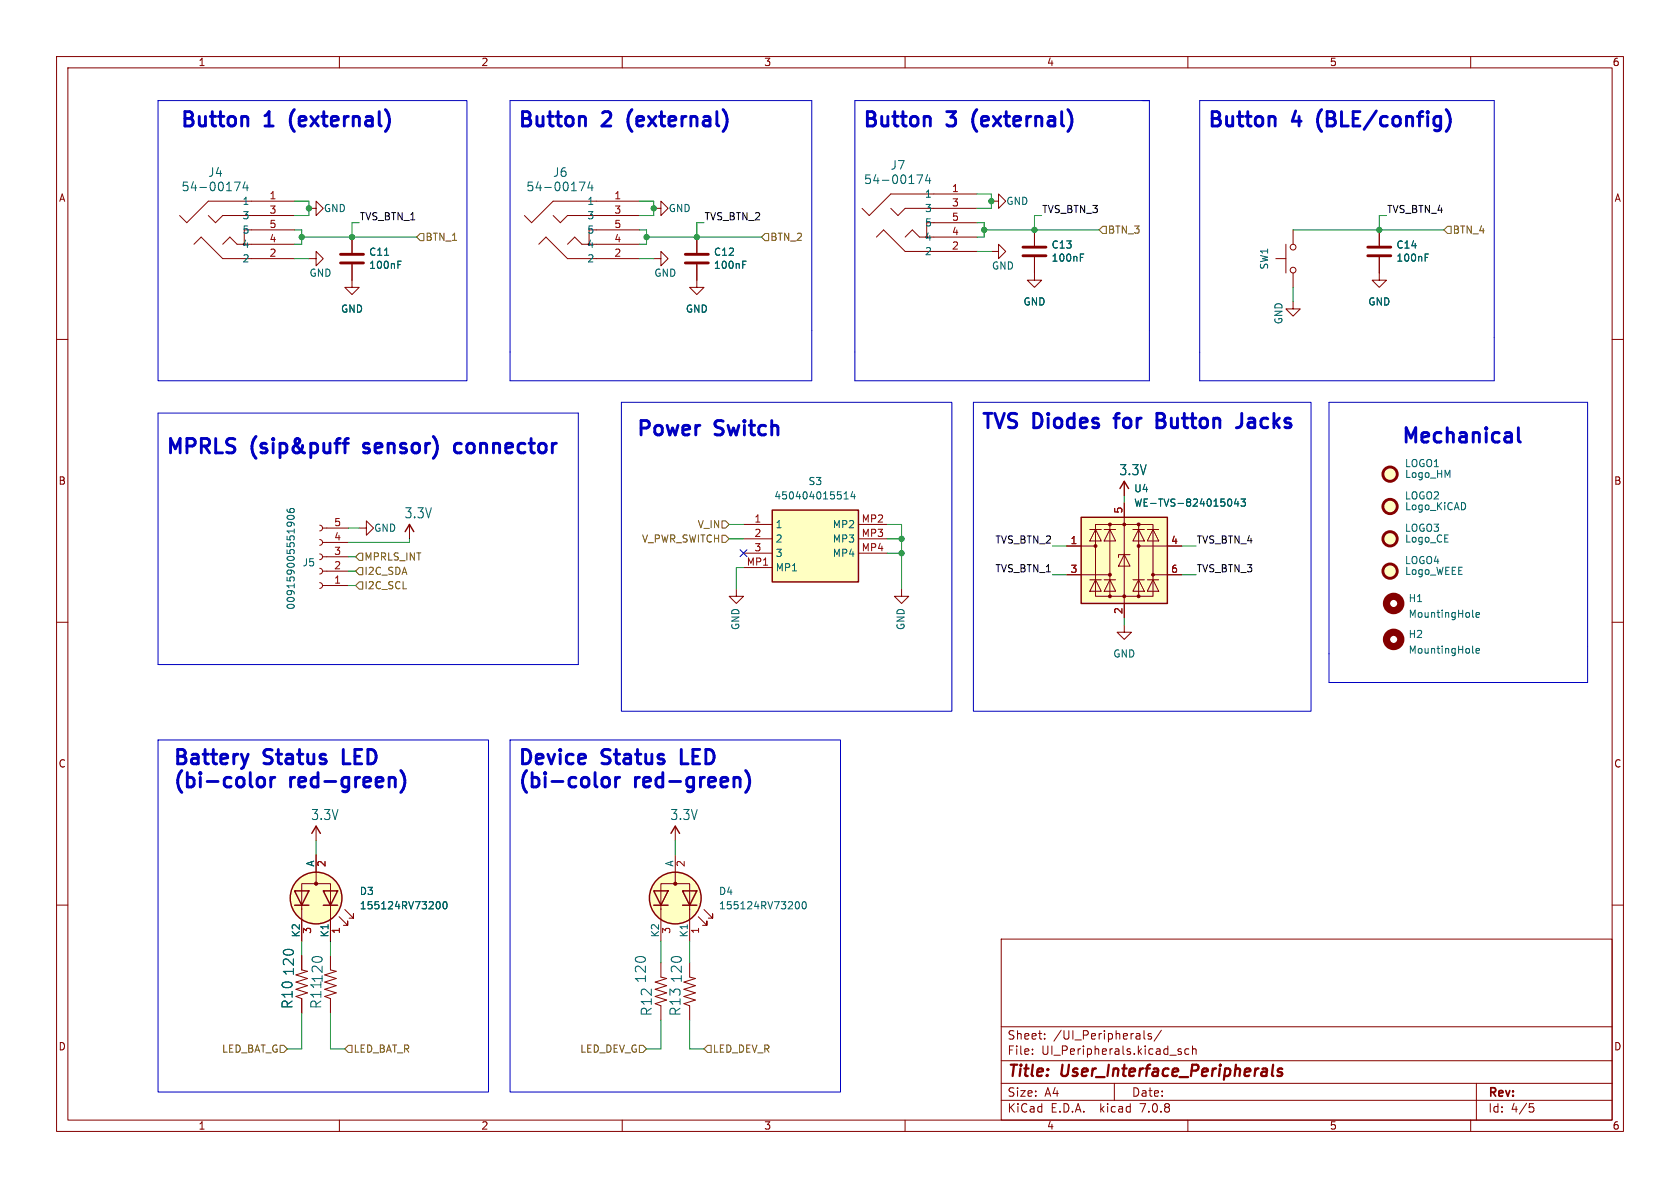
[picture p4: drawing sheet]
<svg xmlns="http://www.w3.org/2000/svg" width="297mm" height="210mm" viewBox="0 0 297 210" stroke-linecap="round" stroke-linejoin="round" font-family="sans-serif">
<g fill="none" stroke="#840000" stroke-width=".18">
<path d="M10 10h277v190h-277zM12 12h273v186h-273zM60 10v2M110 10v2M160 10v2M210 10v2M260 10v2M36.8 38.1l1.3 1.3 1.3-1.3h12.7M52.1 35.6h-15.3l-3.8 3.8-1.3-1.3M54.6 36.8h1.3v-1.2l1.2 1.2-1.2 1.3v-1.3M97.8 38.1l1.3 1.3 1.2-1.3h12.7M113 35.6h-15.2l-3.8 3.8-1.3-1.3"/>
<path d="M115.6 36.8h1.2v-1.2l1.3 1.2-1.3 1.3v-1.3M157.5 36.8l1.2 1.3 1.3-1.3h12.7M172.7 34.3h-15.2l-3.8 3.8-1.3-1.3M172.7 39.4h-8.9v2.5M175.3 35.6h1.2v-1.3l1.3 1.3-1.3 1.2v-1.2M10 60h2M34.3 43.2l1.3-1.3 3.8 3.8h12.7M39.4 43.2l1.2-1.3 1.3 1.3h10.2M52.1 40.6h-8.9v2.6M54.6 45.7h1.3v-1.2l1.2 1.2-1.2 1.3v-1.3M62.2 46.7v4.1h1.3l-1.3 1.3-1.2-1.3h1.2M62.2 41.9v2.8"/>
<path d="M95.2 43.2l1.3-1.3 3.8 3.8h12.7M100.3 43.2l1.3-1.3 1.3 1.3h10.1M113 40.6h-8.9v2.6M115.6 45.7h1.2v-1.2l1.3 1.2-1.3 1.3v-1.3M123.2 46.7v4.1h1.3l-1.3 1.3-1.3-1.3h1.3M123.2 41.9v2.8M154.9 41.9l1.3-1.3 3.8 3.9h12.7M160 41.9l1.3-1.3 1.3 1.3h10.1M175.3 44.5h1.2v-1.3l1.3 1.3-1.3 1.2v-1.2M182.9 45.5v4h1.2l-1.2 1.3-1.3-1.3h1.3M182.9 40.6v2.8M225.6 45.7h1.7"/>
<path d="M227.3 43.2v5.1M228.6 53.3v1.3h1.3l-1.3 1.3-1.3-1.3h1.3M228.6 40.6v2.6M228.6 48.3v2.5M243.8 45.5v4h1.3l-1.3 1.3-1.2-1.3h1.2M243.8 40.6v2.8M285 60h2M56.5 92.8l.4 .2 .1 .4-.1 .3-.4 .2M56.5 95.4l.4 .1 .1 .4-.1 .4-.4 .1M56.5 97.9l.4 .2 .1 .3-.1 .4-.4 .1M57 93.3h4.6M57 95.9h4.6"/>
<path d="M57 98.4h4.6M63.5 93.3h1.3v-1.2l1.2 1.2-1.2 1.3v-1.3M72.4 92.7v2.6M131.4 92.7h5.1M131.4 95.3h5.1M131.4 97.8h5.1M151.8 92.7h5M151.8 95.3h5M151.8 97.8h5M188.6 96.5h5.1M192.7 93.6h2M193.7 93.6l1 2h-2z"/>
<path d="M195.2 93.6h2M196.2 92.7h5.1v12.7h-5.1zM196.2 93.6l1 2h-2zM196.2 92.7h-2.5v12.7h2.5M198.8 98l1 2.1h-2.1zM198.8 85.1v2.5M198.8 88.9v20.3M199.8 98h-2.1v.6M200.3 93.6h2M201.3 92.7h2.5v12.7h-2.5M201.3 93.6l1 2h-2zM201.3 96.5h7.6"/>
<path d="M202.8 93.6h2.1M203.8 93.6l1.1 2h-2.1zM10 110h2M56.5 100.5l.4 .1 .1 .4-.1 .3-.4 .2M56.5 103l.4 .2 .1 .3-.1 .4-.4 .1M57 101h4.6M57 103.5h4.6M130.2 104.1v1.3h-1.3l1.3 1.3 1.2-1.3h-1.2M131.4 100.3h5.1M159.4 104.1v1.3h-1.3l1.3 1.3 1.3-1.3h-1.3M188.6 101.6h7.6M192.7 102.5h2"/>
<path d="M193.7 102.5l1 2h-2zM195.2 102.5h2M196.2 102.5l1 2h-2zM198.8 110.5v1.3h1.2l-1.2 1.2-1.3-1.2h1.3M200.3 102.5h2M201.3 102.5l1 2h-2zM202.8 102.5h2.1M203.8 102.5l1.1 2h-2.1zM203.8 101.6h5.1M285 110h2M10 160h2M55.9 146.1v2.5"/>
<path d="M55.9 151.1v5.1M119.4 146.1v2.5M119.4 151.1v5.1M285 160h2M53.3 160.8v-4.6h5.1v4.6M53.3 160.7v5.7M53.3 168.9v2.6l1.1 .2-2.1 .6 2.1 .7-2.1 .6 2.1 .6-2.1 .7 2.1 .6-2.1 .6 1 .4v2.6M58.4 160.7v5.7M58.4 168.9v2.6l1 .2-2 .6 2 .7-2 .6 2 .6-2 .7 2 .6-2 .6 1 .4v2.6M59.9 162.1l1.6 1.5v-.8v.8h-.8M61 160.8l1.5 1.5v-.8v.8h-.8M116.8 160.8v-4.6h5.1v4.6"/>
<path d="M116.8 170.2v2.5l1.1 .3-2.1 .6 2.1 .6-2.1 .7 2.1 .6-2.1 .6 2.1 .7-2.1 .6 1 .4v2.5M116.8 160.7v5.7M121.9 170.2v2.5l1 .3-2 .6 2 .6-2 .7 2 .6-2 .6 2 .7-2 .6 1 .4v2.5M121.9 160.7v5.7M123.4 162.1l1.6 1.5v-.8v.8h-.8M124.5 160.8l1.5 1.5v-.8v.8h-.8M177 166h108v32h-108zM60 198v2M110 198v2M160 198v2M177 194.5h108M177 191.5h108"/>
<path d="M177 187.5h108M177 181.5h108M182.5 186.3v.1M182.5 185.5v.1M184.7 183.6v.1M184.7 182.8v.1M197 191.5v3M202.2 182.2v1.3l.3 .2M203.5 182.8l-.3-.1-.2 .2v.2l.5 .2v.3h-.5M205.3 182.1l-1.3 2M208.3 185.8l.5 .2 .1 .2-.2 .2-.5-.1M208.3 185.5h.5"/>
<path d="M210 198v2M210.2 185.5l-.5-.1-.2 .3v.4l.1 .2h.6M210.8 185.5l.2-.1 .4 .1 .1 .9M210.8 184.9v1.5M260 198v2M261 191.5v6.5M270.4 195.1h.7M270.5 195.7h.4l.3 .3-.2 .5-.5 .1"/>
<circle cx="228.6" cy="47.8" r=".51"/>
<circle cx="228.6" cy="43.7" r=".51"/>
</g>
<path d="M225.1 188.2l-.2 1.7 .2 .3M226.7 189a.49 .49 0 0 0-.8 .3l.1 .1 .4 .1 .3 .3-.1 .3-.3 .1-.5-.1" fill="none" stroke="#840000" stroke-width=".4"/>
<g fill="none" stroke="#006464" stroke-width=".18">
<path d="M41.4 32.2h1.1l-.7 1.5M43.3 32.1l-.3 1.1h.9M43.7 32.7v1M102.4 32.2h1l-.6 1.5M104.3 32.1l-.4 1.1h1M104.6 32.7v1M162.1 30.9h1l-.6 1.5M164 30.9l-.4 1h1M164.3 31.4v1M68 45.1h.7M70.3 46.8h.5M70.3 46.2h.6"/>
<path d="M131.3 46.8h.4M131.3 46.2h.6M191 45.5h.4M191 44.9h.6M252 45.5h.4M252 44.9h.6M50.7 90l.1 .4a.86 .86 0 0 0 1.2 0l-.1-.5h-.4l-.3 .2 .1 .4 .2 .1M50.8 91.3a.75 .75 0 0 1 1.2 .2 .72 .72 0 0 1-1.3-.1zM51.3 92.3l.2 .1v.4M52 92.7v-.2a.86 .86 0 0 0-1.3 0v.3M149.2 88.2h.8M149.2 87.3l.4-.4v1.3"/>
<path d="M150.7 86.9l-.3 .9h.8M151 87.4v.8M217.2 88.3l.1-.1a.68 .68 0 0 1 .5 .6 .68 .68 0 0 1-.5 .7l-.1-.1M218.5 88.1l-.3 1h.8M218.8 88.6v.9M219.4 88.2h.8l-.5 .5 .4 .1v.6l-.2 .1-.5-.1M259 89.1v.7M260.3 115.3l.2 .2M260.3 108.9l.2 .2M260.9 115.1l.6-.2v-.2l-.4-.1-.2 .2 .1 .6h.5M260.9 108.7l.6-.1v-.3h-.4l-.2 .2 .1 .6h.5M77.3 159.5l.1-.1a.68 .68 0 0 1 .4 .6 .68 .68 0 0 1-.4 .7l-.1-.1"/>
<path d="M78.4 159.5l.2-.1a.68 .68 0 0 1 .4 .6 .68 .68 0 0 1-.4 .7l-.2-.2-.1-.3zM140.8 159.5l.1-.1a.68 .68 0 0 1 .4 .6 .68 .68 0 0 1-.4 .7l-.1-.1M141.9 159.5l.2-.1a.68 .68 0 0 1 .4 .6 .68 .68 0 0 1-.4 .7l-.2-.2-.1-.3z"/>
</g>
<g fill="#ffffc2" stroke="#ffffc2" stroke-width=".18">
<path d="M191.1 91.4h15.3v15.3h-15.3z"/>
<path d="M136.5 90.2h15.3v12.7h-15.3z"/>
<circle cx="245.7" cy="95.2" r="1.27"/>
<circle cx="245.7" cy="101" r="1.27"/>
<circle cx="119.4" cy="158.8" r="4.6"/>
<circle cx="55.9" cy="158.8" r="4.6"/>
<circle cx="245.7" cy="83.8" r="1.27"/>
<circle cx="245.7" cy="89.5" r="1.27"/>
</g>
<g fill="none" stroke="#840000" stroke-width=".51">
<path d="M60.2 46.5h4.1M60.2 45h4.1M121.2 46.5h4M121.2 45h4M180.8 45.2h4.1M180.8 43.7h4.1M241.8 45.2h4.1M241.8 43.7h4.1"/>
<circle cx="245.7" cy="83.8" r="1.27"/>
<circle cx="245.7" cy="95.2" r="1.27"/>
<circle cx="245.7" cy="89.5" r="1.27"/>
<circle cx="245.7" cy="101" r="1.27"/>
</g>
<g fill="none" stroke="#840000" stroke-width=".25">
<path d="M71.6 94l.8-1.3 .8 1.3M136.5 90.2h15.3v12.7h-15.3zM191.1 91.4h15.3v15.3h-15.3zM198 86.4l.8-1.3 .7 1.3M52.1 157.5h2.5l-1.3 2.5zM55.1 147.3l.8-1.2 .7 1.2M57.1 157.5h2.6l-1.3 2.5zM115.6 157.5h2.5l-1.3 2.5zM118.6 147.3l.8-1.2 .7 1.2M120.6 157.5h2.6l-1.3 2.5zM52.1 160h2.5M57.1 160h2.6"/>
<path d="M115.6 160h2.5M120.6 160h2.6"/>
<circle cx="55.9" cy="158.8" r="4.6"/>
<circle cx="119.4" cy="158.8" r="4.6"/>
</g>
<g fill="none" stroke="#840000" stroke-width="1.3">
<circle cx="246.4" cy="113" r="1.27"/>
<circle cx="246.4" cy="106.7" r="1.27"/>
</g>
<g fill="#840000" stroke="#840000" stroke-width=".18">
<circle cx="193.7" cy="96.5" r=".25"/>
<circle cx="196.2" cy="105.4" r=".25"/>
<circle cx="196.2" cy="101.6" r=".25"/>
<circle cx="196.2" cy="92.7" r=".25"/>
<circle cx="198.8" cy="105.4" r=".25"/>
<circle cx="198.8" cy="92.7" r=".25"/>
<circle cx="201.3" cy="105.4" r=".25"/>
<circle cx="201.3" cy="96.5" r=".25"/>
<circle cx="201.3" cy="92.7" r=".25"/>
<circle cx="203.8" cy="101.6" r=".25"/>
<circle cx="119.4" cy="156.2" r=".28"/>
<circle cx="55.9" cy="156.2" r=".28"/>
</g>
<g fill="none" stroke="#725600" stroke-width=".18">
<path d="M74.3 41.3h.6v1.2h-.6l-.6-.6zM134.6 41.9l.7-.6h.6v1.2h-.6zM194.9 40h.7v1.3h-.7l-.6-.7zM255.9 40h.6v1.3h-.6l-.6-.7zM62.9 98.4l.6-.6h.6v1.3h-.6zM127.6 92.1h.7l.6 .6-.6 .6h-.7zM127.6 94.6h.7l.6 .7-.6 .6h-.7zM63.5 100.3h.6v1.3h-.6l-.6-.6zM63.5 102.9h.6v1.2h-.6l-.6-.6zM49.5 184.8h.7l.6 .6-.6 .7h-.7zM61.6 184.8h.6v1.3h-.6l-.6-.7zM113 184.8h.7l.6 .6-.6 .7h-.7z"/>
<path d="M125.1 184.8h.6v1.3h-.6l-.6-.7z"/>
</g>
<g fill="none" stroke="#0000c2" stroke-width=".51">
<path d="M256.1 20.1a3 3 0 0 1 0 2.4M60.6 78.4h1M61.6 77.5l-.5 .1M64.3 79.9l.2 .2M64.4 78.5l-.1 .2 .1 .4M81.6 78.5l-.8-.1-.5 .4v.8l.3 .3 .2 .2 .8-.2M196.9 73.9h1M204.5 74.3h.9M205.4 74.3l.3 .1M205.7 73.3l-.3-.2h-.9v2.5h1l.2-.1M205.7 74l-.3 .3M219.5 73.1v1.8l-.3 .6-.4 .1"/>
<path d="M221 73.9l-.3 .1M221 74.6a.5 .5 0 0 0-.4 .5 .5 .5 0 0 0 .4 .5M268.4 75.6v2.2l.4 .4M43.9 133.3l-.6 1.7M45.7 137.5a.69 .69 0 0 1 1.1 .4v.7a.69 .69 0 0 1-1.1 .4M47.9 137.4v1.7M48.6 137.4a.65 .65 0 0 0-.7 .5M60.7 132.5v2.5h1.2M70.8 136.2a2.91 2.91 0 0 1 0 3.9M106.7 137.5a.69 .69 0 0 1 1 .4v.7a.69 .69 0 0 1-1 .4M108.8 137.4v1.7M109.6 137.4a.65 .65 0 0 0-.8 .5"/>
<path d="M120.4 132.5v2.5h1.2M131.8 136.2a2.91 2.91 0 0 1 0 3.9"/>
</g>
<path d="M27.9 17.8h54.6v49.5h-54.6zM90.2 17.8h53.3v49.5h-53.3zM151.1 17.8h52.1v49.5h-52.1zM212.1 17.8h52.1v49.5h-52.1zM27.9 73h74.3v44.5h-74.3zM109.9 71.1h58.4v54.6h-58.4zM172.1 71.1h59.7v54.6h-59.7zM234.9 71.1h45.8v49.6h-45.8zM27.9 130.8h58.5v62.2h-58.5zM90.2 130.8h58.4v62.2h-58.4z" fill="none" stroke="#0000c2" stroke-width=".18"/>
<g fill="none" stroke="#009600" stroke-width=".18">
<path d="M52.1 35.6h2.5v2.5h-2.5M63.5 39.4h-1.3v2.5M113 35.6h2.6v2.5h-2.6M124.5 39.4h-1.3v2.5M172.7 39.4h1.3v2.5h-1.3M172.7 34.3h2.6v2.5h-2.6M184.1 38.1h-1.2v2.5M245.1 38.1h-1.3v2.5M52.1 40.6h1.2v2.6h-1.2M52.1 45.7h2.5M53.3 41.9h20.4M113 40.6h1.3v2.6h-1.3"/>
<path d="M113 45.7h2.6M114.3 41.9h20.3M172.7 44.5h2.6M174 40.6h20.3M228.6 40.6h26.7M228.6 50.8v2.5M61.6 93.3h1.9M61.6 98.4h1.3M72.4 95.3v.6h-10.8M128.9 92.7h2.5M128.9 95.3h2.5M156.8 92.7h2.6v11.4"/>
<path d="M156.8 95.3h2.6M156.8 97.8h2.6M186.1 96.5h2.5M198.8 87.6v1.3M208.9 96.5h2.6M61.6 101h1.3M61.6 103.5h1.3M131.4 100.3h-1.2v3.8M186.1 101.6h2.5M198.8 109.2v1.3M208.9 101.6h2.6M55.9 148.6v2.5"/>
<path d="M119.4 148.6v2.5M53.3 179.1v6.3h-2.5M53.3 166.4v2.5M58.4 179.1v6.3h2.6M58.4 166.4v2.5M116.8 166.4v3.8M121.9 166.4v3.8M116.8 180.3v5.1h-2.5M121.9 180.3v5.1h2.6"/>
</g>
<path d="M130.8 97.2l1.3 1.2M132.1 97.2l-1.3 1.2" fill="none" stroke="#000084" stroke-width=".18"/>
<g fill="#009600" stroke="#009600" stroke-width=".18">
<circle cx="62.2" cy="41.9" r=".46"/>
<circle cx="53.3" cy="41.9" r=".46"/>
<circle cx="159.4" cy="95.3" r=".46"/>
<circle cx="159.4" cy="97.8" r=".46"/>
<circle cx="243.8" cy="40.6" r=".46"/>
<circle cx="115.6" cy="36.8" r=".46"/>
<circle cx="123.2" cy="41.9" r=".46"/>
<circle cx="114.3" cy="41.9" r=".46"/>
<circle cx="174" cy="40.6" r=".46"/>
<circle cx="182.9" cy="40.6" r=".46"/>
<circle cx="175.3" cy="35.6" r=".46"/>
<circle cx="54.6" cy="36.8" r=".46"/>
</g>
<g font-size="3.5" fill="#0000c2">
<text x="31.7" y="22.6">Button</text>
<text x="47" y="22.6">1</text>
<text x="52.4" y="22.6">(external)</text>
<text x="91.4" y="22.6">Button</text>
<text x="106.7" y="22.6">2</text>
<text x="112.1" y="22.6">(external)</text>
<text x="152.4" y="22.6">Button</text>
<text x="167.7" y="22.6">3</text>
<text x="173.1" y="22.6">(external)</text>
<text x="213.4" y="22.6">Button</text>
<text x="228.6" y="22.6">4</text>
<text x="234" y="22.6">(BLE/config)</text>
<text x="112.4" y="77.2">Power</text>
<text x="126.6" y="77.2">Switch</text>
<text x="173.4" y="76">TVS</text>
<text x="182.8" y="76">Diodes</text>
<text x="198.4" y="76">for</text>
<text x="206.6" y="76">Button</text>
<text x="221.9" y="76">Jacks</text>
<text x="29.2" y="80.4">MPRLS</text>
<text x="44.6" y="80.4">(sip&amp;puff</text>
<text x="65.5" y="80.4">sensor)</text>
<text x="82.6" y="80.4">connector</text>
<text x="247.6" y="78.5">Mechanical</text>
<text x="30.5" y="135.4">Battery</text>
<text x="46.9" y="135.4">Status</text>
<text x="61.8" y="135.4">LED</text>
<text x="91.4" y="135.4">Device</text>
<text x="106.6" y="135.4">Status</text>
<text x="121.5" y="135.4">LED</text>
<text x="30.5" y="139.5">(bi-color</text>
<text x="51.5" y="139.5">red-green)</text>
<text x="91.4" y="139.5">(bi-color</text>
<text x="112.4" y="139.5">red-green)</text>
</g>
<g font-size="2.8" fill="#840000">
<text x="178" y="190.9">Title:</text>
<text x="187.7" y="190.9">User_Interface_Peripherals</text>
</g>
<g font-size="2.5" fill="#006464">
<text x="197.8" y="84.2">3.3V</text>
<text x="71.4" y="91.8">3.3V</text>
<text x="54.9" y="145.2">3.3V</text>
<text x="118.4" y="145.2">3.3V</text>
<text x="52.2" y="172.6" transform="rotate(-90 52.2 172.6)">120</text>
<text x="114.4" y="173.9" transform="rotate(-90 114.4 173.9)">120</text>
<text x="120.8" y="173.9" transform="rotate(-90 120.8 173.9)">120</text>
<text x="51.9" y="178.5" transform="rotate(-90 51.9 178.5)">R10</text>
<text x="57" y="178.5" transform="rotate(-90 57 178.5)">R11120</text>
<text x="115.4" y="179.7" transform="rotate(-90 115.4 179.7)">R12</text>
<text x="120.5" y="179.7" transform="rotate(-90 120.5 179.7)">R13</text>
</g>
<g font-size="2.1" fill="#006464">
<text x="32" y="34">54-00174</text>
<text x="36.7" y="31.5">J4</text>
<text x="93" y="34">54-00174</text>
<text x="97.7" y="31.5">J6</text>
<text x="152.7" y="32.7">54-00174</text>
<text x="157.4" y="30.2">J7</text>
</g>
<g font-size="2.1" fill="#840000">
<text x="178" y="184">Sheet:</text>
<text x="186.2" y="184">/UI_Peripherals/</text>
<text x="178" y="186.7">File:</text>
<text x="184.1" y="186.7">UI_Peripherals.kicad_sch</text>
<text x="178" y="196.9">KiCad</text>
<text x="178" y="194.1">Size:</text>
<text x="184.7" y="194.1">A4</text>
<text x="185.7" y="196.9">E.D.A.</text>
<text x="194.6" y="196.9">kicad</text>
<text x="200" y="194.1">Date:</text>
<text x="201.8" y="196.9">7.0.8</text>
<text x="263" y="194.3">Rev:</text>
<text x="263" y="196.9">Id:</text>
<text x="267.1" y="196.9">4/5</text>
</g>
<g font-size="1.8" fill="#840000">
<text x="35" y="11.9">1</text>
<text x="85" y="11.9">2</text>
<text x="135" y="11.9">3</text>
<text x="185" y="11.9">4</text>
<text x="235" y="11.9">5</text>
<text x="285" y="11.9">6</text>
<text x="10.3" y="35.9">A</text>
<text x="285.3" y="35.9">A</text>
<text x="10.3" y="85.9">B</text>
<text x="285.3" y="85.9">B</text>
<text x="10.3" y="135.9">C</text>
<text x="285.3" y="135.9">C</text>
<text x="10.3" y="185.9">D</text>
<text x="285.3" y="185.9">D</text>
<text x="35" y="199.9">1</text>
<text x="85" y="199.9">2</text>
<text x="135" y="199.9">3</text>
<text x="185" y="199.9">4</text>
<text x="235" y="199.9">5</text>
<text x="285" y="199.9">6</text>
</g>
<g font-size="1.8" fill="#a90000">
<text x="47.6" y="35.3">1</text>
<text x="108.5" y="35.3">1</text>
<text x="168.2" y="34">1</text>
<text x="47.6" y="37.8">3</text>
<text x="47.6" y="40.4">5</text>
<text x="108.5" y="37.8">3</text>
<text x="108.5" y="40.4">5</text>
<text x="168.2" y="36.6">3</text>
<text x="168.2" y="41.7">4</text>
<text x="168.2" y="39.1">5</text>
<text x="47.6" y="45.5">2</text>
<text x="47.6" y="42.9">4</text>
<text x="108.5" y="45.5">2</text>
<text x="108.5" y="42.9">4</text>
<text x="168.2" y="44.2">2</text>
<text x="59" y="95.6">4</text>
<text x="59" y="93.1">5</text>
<text x="133.3" y="92.5">1</text>
<text x="133.3" y="95">2</text>
<text x="152.2" y="92.5">MP2</text>
<text x="152.2" y="95">MP3</text>
<text x="198.5" y="90.9" transform="rotate(-90 198.5 90.9)">5</text>
<text x="59" y="100.7">2</text>
<text x="59" y="98.2">3</text>
<text x="131.9" y="100.1">MP1</text>
<text x="133.3" y="97.5">3</text>
<text x="152.2" y="97.5">MP4</text>
<text x="189.2" y="96.3">1</text>
<text x="189.2" y="101.3">3</text>
<text x="206.9" y="96.3">4</text>
<text x="206.9" y="101.3">6</text>
<text x="59" y="103.3">1</text>
<text x="198.5" y="108.7" transform="rotate(-90 198.5 108.7)">2</text>
<text x="57.9" y="153.4" transform="rotate(-90 57.9 153.4)">2</text>
<text x="121.4" y="153.4" transform="rotate(-90 121.4 153.4)">2</text>
<text x="55.3" y="165.2" transform="rotate(-90 55.3 165.2)">3</text>
<text x="60.4" y="165.2" transform="rotate(-90 60.4 165.2)">1</text>
<text x="118.8" y="165.2" transform="rotate(-90 118.8 165.2)">3</text>
<text x="123.9" y="165.2" transform="rotate(-90 123.9 165.2)">1</text>
</g>
<g font-size="1.8" fill="#006464">
<text x="163.4" y="35.2">1</text>
<text x="42.8" y="36.4">1</text>
<text x="42.8" y="39">3</text>
<text x="42.8" y="41.5">5</text>
<text x="57.2" y="37.7">GND</text>
<text x="103.7" y="36.4">1</text>
<text x="103.7" y="39">3</text>
<text x="103.7" y="41.5">5</text>
<text x="118.1" y="37.7">GND</text>
<text x="163.4" y="37.7">3</text>
<text x="163.4" y="40.2">5</text>
<text x="177.8" y="36.4">GND</text>
<text x="42.8" y="46.6">2</text>
<text x="42.8" y="44">4</text>
<text x="65.2" y="47.7">100nF</text>
<text x="65.2" y="45.4">C11</text>
<text x="103.7" y="46.6">2</text>
<text x="103.7" y="44">4</text>
<text x="126.1" y="47.7">100nF</text>
<text x="126.1" y="45.4">C12</text>
<text x="163.4" y="45.3">2</text>
<text x="163.4" y="42.8">4</text>
<text x="175.3" y="47.9">GND</text>
<text x="185.8" y="46.5">100nF</text>
<text x="185.8" y="44.1">C13</text>
<text x="224.4" y="47.8" transform="rotate(-90 224.4 47.8)">SW1</text>
<text x="246.8" y="46.5">100nF</text>
<text x="246.8" y="44.1">C14</text>
<text x="54.6" y="49.1">GND</text>
<text x="115.6" y="49.1">GND</text>
<text x="60.2" y="55.5">GND</text>
<text x="121.2" y="55.5">GND</text>
<text x="180.8" y="54.2">GND</text>
<text x="226.9" y="57.4" transform="rotate(-90 226.9 57.4)">GND</text>
<text x="241.8" y="54.2">GND</text>
<text x="248.3" y="82.8">LOGO1</text>
<text x="136.8" y="88.5">450404015514</text>
<text x="142.8" y="86">S3</text>
<text x="200.4" y="87.2">U4</text>
<text x="200.4" y="89.8">WE-TVS-824015043</text>
<text x="248.3" y="88.5">LOGO2</text>
<text x="248.3" y="84.7">Logo_HM</text>
<text x="66" y="94.2">GND</text>
<text x="137" y="93.6">1</text>
<text x="147.1" y="93.6">MP2</text>
<text x="248.3" y="94.2">LOGO3</text>
<text x="248.3" y="90.4">Logo_KiCAD</text>
<text x="53.4" y="100.3">J5</text>
<text x="137" y="96.1">2</text>
<text x="137" y="98.7">3</text>
<text x="137" y="101.2">MP1</text>
<text x="147.1" y="96.1">MP3</text>
<text x="147.1" y="98.7">MP4</text>
<text x="248.3" y="99.9">LOGO4</text>
<text x="248.3" y="96.1">Logo_CE</text>
<text x="248.3" y="101.8">Logo_WEEE</text>
<text x="52.3" y="107.9" transform="rotate(-90 52.3 107.9)">009159005551906</text>
<text x="248.9" y="106.6">H1</text>
<text x="130.9" y="111.5" transform="rotate(-90 130.9 111.5)">GND</text>
<text x="160.1" y="111.5" transform="rotate(-90 160.1 111.5)">GND</text>
<text x="248.9" y="113">H2</text>
<text x="248.9" y="109.4">MountingHole</text>
<text x="196.7" y="116.4">GND</text>
<text x="248.9" y="115.8">MountingHole</text>
<text x="55.6" y="153.3" transform="rotate(-90 55.6 153.3)">A</text>
<text x="119.1" y="153.3" transform="rotate(-90 119.1 153.3)">A</text>
<text x="63.5" y="158.4">D3</text>
<text x="63.5" y="160.9">155124RV73200</text>
<text x="127" y="158.4">D4</text>
<text x="127" y="160.9">155124RV73200</text>
<text x="53.1" y="165.8" transform="rotate(-90 53.1 165.8)">K2</text>
<text x="58.2" y="165.8" transform="rotate(-90 58.2 165.8)">K1</text>
<text x="116.6" y="165.8" transform="rotate(-90 116.6 165.8)">K2</text>
<text x="121.7" y="165.8" transform="rotate(-90 121.7 165.8)">K1</text>
</g>
<g font-size="1.8" fill="#0f0f0f">
<text x="63.5" y="39">TVS_BTN_1</text>
<text x="124.5" y="39">TVS_BTN_2</text>
<text x="184.1" y="37.8">TVS_BTN_3</text>
<text x="245.1" y="37.8">TVS_BTN_4</text>
<text x="175.9" y="101.3">TVS_BTN_1</text>
<text x="175.9" y="96.2">TVS_BTN_2</text>
<text x="211.5" y="96.2">TVS_BTN_4</text>
<text x="211.5" y="101.3">TVS_BTN_3</text>
</g>
<g font-size="1.8" fill="#725600">
<text x="195.8" y="41.5">BTN_3</text>
<text x="256.7" y="41.5">BTN_4</text>
<text x="75.1" y="42.8">BTN_1</text>
<text x="136.1" y="42.8">BTN_2</text>
<text x="123.2" y="93.6">V_IN</text>
<text x="64.3" y="101.8">I2C_SDA</text>
<text x="64.3" y="99.3">MPRLS_INT</text>
<text x="113.4" y="96.1">V_PWR_SWITCH</text>
<text x="64.3" y="104.4">I2C_SCL</text>
<text x="39.2" y="186.3">LED_BAT_G</text>
<text x="62.4" y="186.3">LED_BAT_R</text>
<text x="102.5" y="186.3">LED_DEV_G</text>
<text x="125.9" y="186.3">LED_DEV_R</text>
</g>
</svg>
